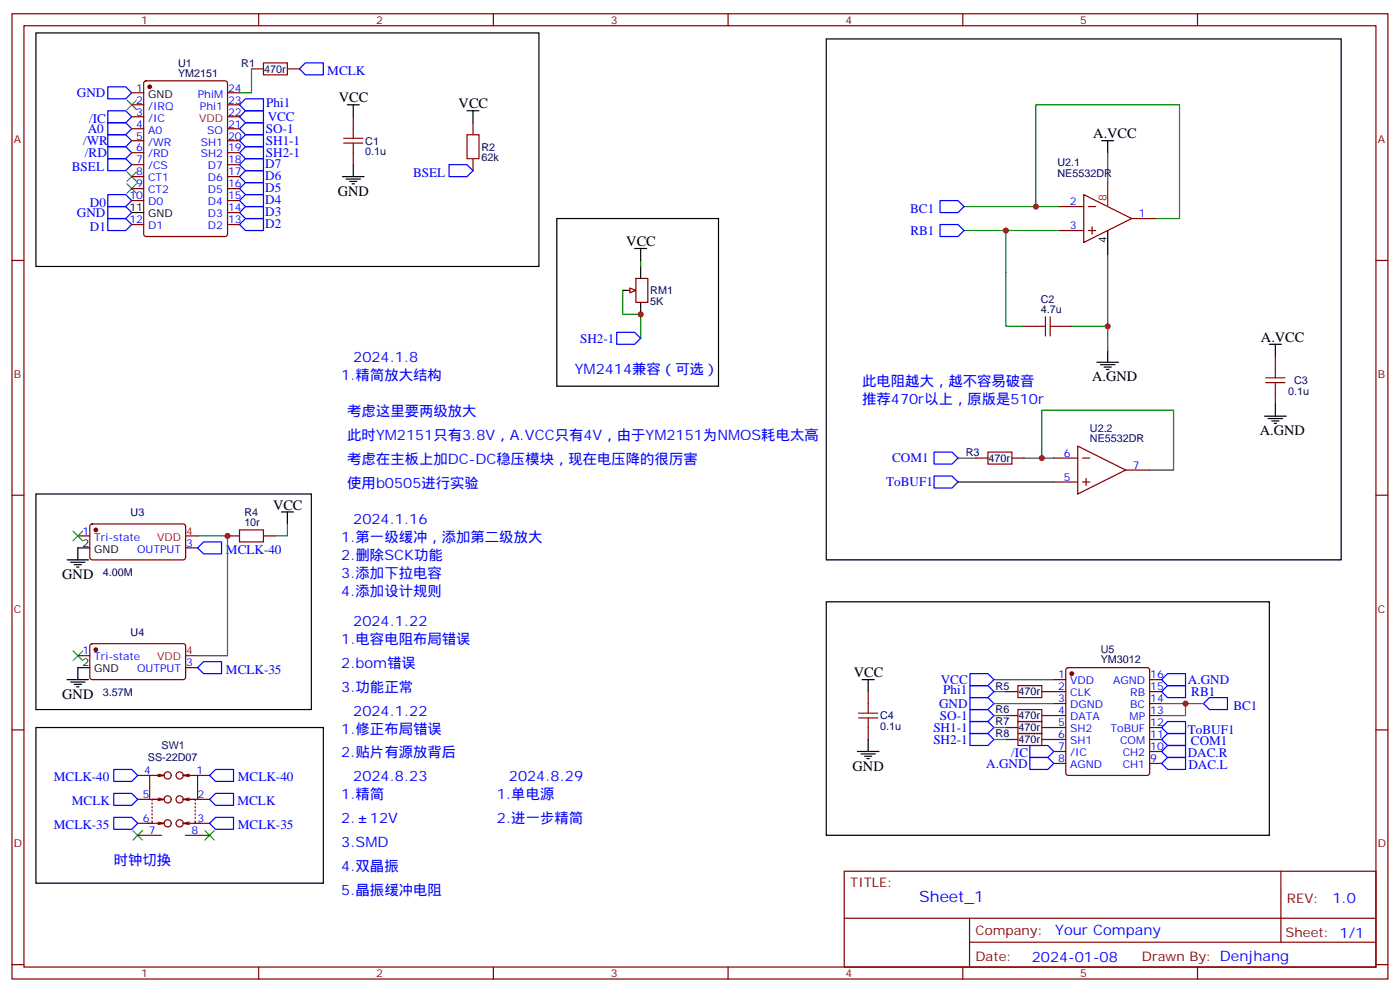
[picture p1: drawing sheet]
<svg xmlns="http://www.w3.org/2000/svg" width="412mm" height="292mm" viewBox="0 0 412 292" stroke-linecap="round" stroke-linejoin="round" font-family="sans-serif">
<g fill="none" stroke="#870000" stroke-width=".35">
<path d="M3.5 4.1h405.4v284.3h-405.4zM7.1 7.6h398.2v277.3h-398.2zM76.2 4.1v3.5M145.3 4.1v3.5M214.5 4.1v3.5M283.6 4.1v3.5M352.8 4.1v3.5M38.8 27.3h3.5M38.8 30.9h3.5M38.8 34.4h3.5M38.8 37.9h3.5M42.6 24l.4-.2h23.3l.7 .4v44.8l-.4 .6-23.6 .1-.6-.5-.1-44.7z"/>
<path d="M67 27.3h3.6M67 30.9h3.6M67 34.4h3.6M67 37.9h3.6M104.1 34.4v3.5M139.3 36.2v3.5M38.8 41.5h3.5M38.8 45h3.5M38.8 48.5h3.5M38.8 52h3.5M38.8 55.6h3.5M38.8 59.1h3.5"/>
<path d="M67 41.5h3.6M67 45h3.6M67 48.5h3.6M67 52h3.6M67 55.6h3.6M67 59.1h3.6M104.1 45v3.5M139.3 46.7v3.6M3.5 76.7h3.6M38.8 66.1h3.5M67 66.1h3.6M67 62.6h3.6"/>
<path d="M405.3 76.7h3.6M184.9 85.5h1.7M187.3 82h3.6v7.1h-3.6zM3.5 145.9h3.6M405.3 145.9h3.6M3.5 215h3.6M405.3 215h3.6M248.7 256.6h156.6v28.3h-156.6zM377.3 256.7v20.8M248.7 270.5h156.5M285.6 277.5h119.6M285.6 270.5v14.1"/>
<path d="M3.5 284.2h3.6M76.2 284.9v3.5M145.3 284.9v3.5M214.5 284.9v3.5M283.6 284.9v3.5M352.8 284.9v3.5M405.3 284.2h3.6"/>
</g>
<g fill="none" stroke="#00f" stroke-width=".35">
<path d="M31.7 25.6h5.3l1.8 1.7-1.8 1.8h-5.3zM31.7 32.6h5.3l1.8 1.8-1.8 1.8h-5.3zM31.7 36.2h5.3l1.8 1.7-1.8 1.8h-5.3zM31.7 39.7h5.3l1.8 1.8-1.8 1.7h-5.3zM70.6 34.4l1.7-1.8h5.3v3.6h-5.3zM70.6 30.9l1.7-1.8h5.3v3.5h-5.3zM70.6 37.9l1.7-1.7h5.3v3.5h-5.3zM31.7 43.2h5.3l1.8 1.8-1.8 1.7h-5.3zM31.7 57.3h5.3l1.8 1.8-1.8 1.8h-5.3zM31.7 46.7h5.3l1.8 1.8-1.8 1.8h-5.3zM70.6 48.5l1.7-1.8h5.3v3.6h-5.3zM70.6 52l1.7-1.7h5.3v3.5h-5.3z"/>
<path d="M70.6 55.6l1.7-1.8h5.3v3.5h-5.3zM70.6 59.1l1.7-1.8h5.3v3.6h-5.3zM70.6 41.5l1.7-1.8h5.3v3.5h-5.3zM70.6 45l1.7-1.8h5.3v3.5h-5.3zM31.7 60.9h5.3l1.8 1.7-1.8 1.8h-5.3zM31.7 64.4h5.3l1.8 1.7-1.8 1.8h-5.3zM70.6 62.6l1.7-1.7h5.3v3.5h-5.3zM70.6 66.1l1.7-1.7h5.3v3.5h-5.3z"/>
</g>
<path d="M37.4 29.5l2.8 2.8M40.2 29.5l-2.8 2.8M37.4 50.6l2.8 2.8M37.4 54.2l2.8 2.8M40.2 50.6l-2.8 2.8M40.2 54.2l-2.8 2.8" fill="none" stroke="#3c3" stroke-width=".35"/>
<g fill="none" stroke="#000" stroke-width=".35">
<path d="M102.3 30.9h3.5M104.1 30.9v3.5M137.6 32.6h3.5M139.3 32.6v3.6M100.9 52h6.3M102 52.7h4.2M103 53.4h2.1M103.7 54.2h.7M104.1 48.5v3.5M38.8 62.6h3.5M164 64.4h47.7v49.4h-47.7zM188.7 78.5v3.5"/>
<path d="M183.4 85.5h3.6M188.7 89.1v3.5"/>
</g>
<path d="M104.1 37.9v2.8M137.6 39.7h3.5v7h-3.5zM101.2 40.7h5.7M101.2 42.2h5.7M104.1 42.2v2.8" fill="none" stroke="#a10000" stroke-width=".35"/>
<circle cx="44.1" cy="25.6" r=".53" fill="#870000" stroke="#870000" stroke-width=".35"/>
<path d="M185.6 84.8l1.7 .7-1.7 .8z" fill="#f0f0f0" stroke="#870000" stroke-width=".35"/>
<g fill="none" stroke="#008700" stroke-width=".35">
<path d="M74.1 20.3v7h-3.5M326.3 45v8.8M188.7 76.7v1.8M284 67.9h28.2M284 60.9h21.2M296.3 67.9v28.2h5.3M312.2 60.9h-7v-30h42.3v33.5h-7.1M326.3 75v28.2M183.4 85.5v7.1h5.3v7.1M315.7 96.1h10.6M282.2 134.9h5.3M301.6 134.9h8.8"/>
<path d="M306.9 134.9v-14.1h38.8v17.7h-7M58.2 157.9h8.8v35.2h-8.8M84.7 154.3v3.6h-3.6M282.2 142h28.2M292.8 200.2h17.6M292.8 203.7h3.5M292.8 207.3h17.6M292.8 210.8h3.5M292.8 214.3h3.5M292.8 217.8h3.5M342.2 207.3h12.3M349.2 207.3v3.5h-7"/>
</g>
<g fill="none" stroke="#00f" stroke-width=".35">
<path d="M90 18.5h5.2v3.5h-5.2l-1.8-1.7zM132.3 48.5h5.3l1.7 1.8-1.7 1.7h-5.3zM276.9 59.1h5.3l1.8 1.8-1.8 1.7h-5.3zM276.9 66.1h5.3l1.8 1.8-1.8 1.8h-5.3zM181.7 97.9h5.3l1.7 1.8-1.7 1.7h-5.3zM275.2 133.2h5.3l1.7 1.7-1.7 1.8h-5.3zM60 159.6h5.3v3.6h-5.3l-1.8-1.8zM275.2 140.2h5.3l1.7 1.8-1.7 1.8h-5.3zM60 194.9h5.3v3.5h-5.3l-1.8-1.7zM285.8 198.4h5.2l1.8 1.8-1.8 1.8h-5.2zM344 198.4h5.2v3.6h-5.2l-1.8-1.8zM285.8 202h5.2l1.8 1.7-1.8 1.8h-5.2z"/>
<path d="M285.8 205.5h5.2l1.8 1.8-1.8 1.7h-5.2zM285.8 209h5.2l1.8 1.8-1.8 1.7h-5.2zM285.8 212.5h5.2l1.8 1.8-1.8 1.8h-5.2zM285.8 216.1h5.2l1.8 1.7-1.8 1.8h-5.2zM303.4 219.6h5.3l1.7 1.8-1.7 1.7h-5.3zM342.2 203.7l1.8-1.7h5.2v3.5h-5.2zM344 219.6h5.2v3.5h-5.2l-1.8-1.7zM344 212.5h5.2v3.6h-5.2l-1.8-1.8zM344 216.1h5.2v3.5h-5.2l-1.8-1.8zM354.5 207.3l1.8-1.8h5.3v3.5h-5.3zM33.5 226.7h5.3l1.8 1.7-1.8 1.8h-5.3zM33.5 233.7h5.3l1.8 1.8-1.8 1.7h-5.3z"/>
<path d="M61.7 235.5l1.8-1.8h5.3v3.5h-5.3zM63.5 226.7h5.3v3.5h-5.3l-1.8-1.8zM303.4 223.1h5.3l1.7 1.8-1.7 1.8h-5.3zM344 223.1h5.2v3.6h-5.2l-1.8-1.8zM33.5 240.8h5.3l1.8 1.7-1.8 1.8h-5.3zM63.5 240.8h5.3v3.5h-5.3l-1.8-1.8z"/>
</g>
<g fill="none" stroke="#000" stroke-width=".35">
<path d="M10.6 9.7h148.1v68.8h-148.1zM243.4 11.5h151.7v153.4h-151.7zM324.6 41.5h3.5M326.3 41.5v3.5M187 73.2h3.5M188.7 73.2v3.5M326.3 67.9v7.1M323.1 106.7h6.4M324.2 107.4h4.2M325.3 108.1h2.1M326 108.8h.7M326.3 103.2v3.5"/>
<path d="M373.9 101.4h3.6M375.7 101.4v3.6M375.7 119.1v3.5M372.5 122.6h6.4M373.6 123.3h4.2M374.6 124h2.2M375.4 124.7h.7M10.6 145.5h81.1v63.5h-81.1zM82.9 150.8h3.5M84.7 150.8v3.5M19.8 164.9h6.3M20.8 165.6h4.2"/>
<path d="M21.9 166.3h2.1M22.6 167h.7M26.5 161.4h-3.6v3.5M243.4 177.3h130.5v68.8h-130.5zM26.5 196.7h-3.6v3.5M10.6 214.3h84.6v45.9h-84.6zM19.8 200.2h6.3M20.8 200.9h4.2M21.9 201.6h2.1M22.6 202.3h.7M254 200.2h3.5M255.8 200.2v3.5"/>
<path d="M255.8 217.8v3.6M252.6 221.4h6.3M253.6 222.1h4.3M254.7 222.8h2.1M255.4 223.5h.7"/>
</g>
<path d="M326.3 53.8v7.1M54.7 157.9h3.5M54.7 193.1h3.5" fill="none" stroke="#f00" stroke-width=".35"/>
<g fill="none" stroke="#870000" stroke-width=".35">
<path d="M74.1 20.3h3.5M84.7 20.3h3.5M319.3 57.3l14.1 7.1-14.1 7zM312.2 60.9h7.1M312.2 67.9h7.1M320.7 60.9h2.1M320.7 67.9h2.1M321.7 66.9v2.1M333.4 64.4h7M301.6 96.1h3.6M312.2 96.1h3.5M375.7 105v3.5"/>
<path d="M375.7 115.5v3.6M287.5 134.9h3.5M298.1 134.9h3.5M310.4 134.9h7.1M317.5 131.4l14.1 7.1-14.1 7zM318.9 134.9h2.1M331.6 138.5h7.1M22.9 157.9h3.6M26.7 154.5l.5-.2 27 .1 .5 .6-.1 9.5-.6 .4h-27.1l-.4-.7v-9.2zM67 157.9h3.6M77.6 157.9h3.5M310.4 142h7.1"/>
<path d="M318.9 142h2.1M320 140.9v2.2M54.7 161.4h3.5M22.9 193.1h3.6M26.7 189.8l.5-.2 27 .1 .5 .6-.1 9.5-.6 .4-27.1-.1-.4-.6v-9.2zM54.7 196.7h3.5M314.2 196.9l.5-.2h23.3l.5 .2 .2 .5v30.3l-.3 .5-.4 .2h-23.3l-.5-.2-.2-.5v-30.3zM255.8 203.7v3.6M255.8 214.3v3.5M296.3 203.7h3.6M296.3 210.8h3.6M296.3 214.3h3.6"/>
<path d="M296.3 217.8h3.6M306.9 203.7h7.1M306.9 210.8h7.1M306.9 214.3h7.1M306.9 217.8h7.1M310.4 200.2h3.6M310.4 207.3h3.6M338.7 203.7h3.5M338.7 200.2h3.5M338.7 207.3h3.5M338.7 210.8h3.5M338.7 214.3h3.5"/>
<path d="M338.7 217.8h3.5M40.6 228.4h3.5M40.6 235.5h5.3M44.8 236.5v.4M44.8 237.6v.3M44.8 238.7v.3M44.8 239.7v.4M46.6 235.1l1.7 .4-1.7 .3M46.6 228.1l1.7 .3M47.6 235.5h-2.8v.3M48.3 228.4h-4.2v7.1M48.3 228.4l-1.7 .4"/>
<path d="M54 228.4h4.2v7.1M54 228.4l1.7 .4M54 235.5l1.7 .3M54.7 235.5h2.8v.3M55.7 228.1l-1.7 .3M55.7 235.1l-1.7 .4M56.4 235.5h5.3M57.5 236.5v.4M57.5 237.6v.3M57.5 238.7v.3M57.5 239.7v.4M58.2 228.4h3.5"/>
<path d="M310.4 221.4h3.6M310.4 224.9h3.6M338.7 221.4h3.5M338.7 224.9h3.5M40.6 242.5h4.4M40.6 246.1h7M44.8 241.8v.7h2.8M44.8 240.8v.3M46.6 242.2l1.7 .3-1.7 .4M54 242.5l1.7 .4M54.7 246.1h7M55.7 242.2l-1.7 .3"/>
<path d="M57.3 242.5h4.4M57.5 241.8v.7h-2.8M57.5 240.8v.3"/>
<circle cx="49.4" cy="228.4" r="1.06"/>
<circle cx="49.4" cy="235.5" r="1.06"/>
<circle cx="52.9" cy="235.5" r="1.06"/>
<circle cx="52.9" cy="228.4" r="1.06"/>
<circle cx="49.4" cy="242.5" r="1.06"/>
<circle cx="52.9" cy="242.5" r="1.06"/>
</g>
<g fill="#870000" stroke="#870000" stroke-width=".35">
<circle cx="28.2" cy="156.1" r=".53"/>
<circle cx="28.2" cy="191.4" r=".53"/>
<circle cx="315.7" cy="198.4" r=".53"/>
</g>
<path d="M21.5 156.5l2.8 2.8M24.3 156.5l-2.8 2.8M21.5 191.7l2.8 2.9M24.3 191.7l-2.8 2.9M39.2 244.7l2.8 2.8M42 244.7l-2.8 2.8M60.3 244.7l2.8 2.8M63.1 244.7l-2.8 2.8" fill="none" stroke="#3c3" stroke-width=".35"/>
<g fill="none" stroke="#a10000" stroke-width=".35">
<path d="M77.6 18.5h7.1v3.5h-7.1zM305.2 96.1h2.8M308 93.3v5.7M309.4 93.3v5.7M309.4 96.1h2.8M372.9 112.7h5.6M372.9 111.3h5.6M375.7 108.5v2.8M375.7 112.7v2.8M291 133.2h7.1v3.5h-7.1zM70.6 156.1h7v3.5h-7zM252.9 211.5h5.7"/>
<path d="M252.9 210.1h5.7M255.8 207.3v2.8M255.8 211.5v2.8M299.9 202h7v3.5h-7zM299.9 209h7v3.5h-7zM299.9 212.5h7v3.6h-7zM299.9 216.1h7v3.5h-7z"/>
</g>
<g fill="#c00">
<circle cx="188.7" cy="92.6" r=".88"/>
<circle cx="67" cy="157.9" r=".88"/>
<circle cx="306.9" cy="134.9" r=".88"/>
<circle cx="305.2" cy="60.9" r=".88"/>
<circle cx="296.3" cy="67.9" r=".88"/>
<circle cx="349.3" cy="207.3" r=".88"/>
<circle cx="326.3" cy="96.1" r=".88"/>
</g>
<text font-size="4.6" fill="#00f" x="270.8" y="265.7">Sheet_1</text>
<g font-size="4.2">
<text x="99.8" y="30.2">VCC</text>
<text x="135.1" y="31.9">VCC</text>
<text x="322.1" y="40.7">A.VCC</text>
<text x="99.5" y="57.7">GND</text>
<text x="184.5" y="72.5">VCC</text>
<text x="371.5" y="100.7">A.VCC</text>
<text x="321.7" y="112.4">A.GND</text>
<text x="371.1" y="128.2">A.GND</text>
<text x="80.4" y="150.1">VCC</text>
<text x="18.3" y="170.6">GND</text>
<text x="251.5" y="199.5">VCC</text>
<text x="18.3" y="205.8">GND</text>
<text x="251.2" y="227">GND</text>
</g>
<g font-size="4.2" fill="#00f">
<text x="104.1" y="106.7">2024.1.8</text>
<text x="100.5" y="112">1.精简放大结构</text>
<text x="169.3" y="110.2">YM2414兼容（可选）</text>
<text x="254" y="113.8">此电阻越大，越不容易破音</text>
<text x="254" y="119.1">推荐470r以上，原版是510r</text>
<text x="102.3" y="122.6">考虑这里要两级放大</text>
<text x="102.3" y="129.6">此时YM2151只有3.8V，A.VCC只有4V，由于YM2151为NMOS耗电太高</text>
<text x="102.3" y="136.7">考虑在主板上加DC-DC稳压模块，现在电压降的很厉害</text>
<text x="102.3" y="143.8">使用b0505进行实验</text>
<text x="104.1" y="154.3">2024.1.16</text>
<text x="100.5" y="159.6">1.第一级缓冲，添加第二级放大</text>
<text x="100.5" y="164.9">2.删除SCK功能</text>
<text x="100.5" y="170.2">3.添加下拉电容</text>
<text x="100.5" y="175.5">4.添加设计规则</text>
<text x="104.1" y="184.3">2024.1.22</text>
<text x="100.5" y="189.6">1.电容电阻布局错误</text>
<text x="100.5" y="196.7">2.bom错误</text>
<text x="100.5" y="203.7">3.功能正常</text>
<text x="104.1" y="210.8">2024.1.22</text>
<text x="100.5" y="216.1">1.修正布局错误</text>
<text x="100.5" y="223.1">2.贴片有源放背后</text>
<text x="104.1" y="230.2">2024.8.23</text>
<text x="149.9" y="230.2">2024.8.29</text>
<text x="100.5" y="235.5">1.精简</text>
<text x="146.4" y="235.5">1.单电源</text>
<text x="100.5" y="242.5">2.</text>
<text x="109" y="242.5">12V</text>
<text x="146.4" y="242.5">2.进一步精简</text>
<text x="100.5" y="249.6">3.SMD</text>
<text x="33.5" y="254.9">时钟切换</text>
<text x="100.5" y="256.6">4.双晶振</text>
<text x="100.5" y="263.7">5.晶振缓冲电阻</text>
<text x="392.5" y="265.9">1.0</text>
<text x="310.9" y="275.5">Your Company</text>
<text x="304" y="283.3">2024-01-08</text>
</g>
<g font-size="3.9" fill="#00f">
<text x="96.4" y="22">MCLK</text>
<text x="22.7" y="28.6">GND</text>
<text x="78.4" y="31.6">Phi1</text>
<text x="78.9" y="35.6">VCC</text>
<text x="25.8" y="39.2">A0</text>
<text x="26.3" y="36.2">/IC</text>
<text x="78.3" y="39.2">SO-1</text>
<text x="24.5" y="42.7">/WR</text>
<text x="25" y="46.2">/RD</text>
<text x="78.3" y="42.8">SH1-1</text>
<text x="78.3" y="46.3">SH2-1</text>
<text x="21.2" y="50.3">BSEL</text>
<text x="78.1" y="49.6">D7</text>
<text x="78.1" y="53.1">D6</text>
<text x="121.7" y="52">BSEL</text>
<text x="78.1" y="56.6">D5</text>
<text x="22.7" y="63.9">GND</text>
<text x="26.5" y="60.9">D0</text>
<text x="78.1" y="60.1">D4</text>
<text x="78.1" y="63.7">D3</text>
<text x="268.1" y="62.6">BC1</text>
<text x="26.5" y="67.9">D1</text>
<text x="78.1" y="67.2">D2</text>
<text x="268.2" y="69.2">RB1</text>
<text x="170.9" y="100.9">SH2-1</text>
<text x="262.8" y="136">COM1</text>
<text x="261.1" y="143.1">ToBUF1</text>
<text x="66.6" y="163.2">MCLK-40</text>
<text x="66.6" y="198.4">MCLK-35</text>
<text x="277.1" y="201.5">VCC</text>
<text x="350" y="201.5">A.GND</text>
<text x="276.7" y="208.5">GND</text>
<text x="277.9" y="204.5">Phi1</text>
<text x="350.9" y="205">RB1</text>
<text x="363.4" y="209">BC1</text>
<text x="275" y="215.6">SH1-1</text>
<text x="276.9" y="212.1">SO-1</text>
<text x="275" y="219.1">SH2-1</text>
<text x="349.9" y="216.1">ToBUF1</text>
<text x="350.8" y="219.6">COM1</text>
<text x="290.5" y="226.2">A.GND</text>
<text x="297.9" y="223.1">/IC</text>
<text x="349.9" y="223.1">DAC.R</text>
<text x="350.1" y="226.7">DAC.L</text>
<text x="15.9" y="230.2">MCLK-40</text>
<text x="70.1" y="230.2">MCLK-40</text>
<text x="21.2" y="237.2">MCLK</text>
<text x="70" y="237.2">MCLK</text>
<text x="15.9" y="244.3">MCLK-35</text>
<text x="70.1" y="244.3">MCLK-35</text>
</g>
<g font-size="3.9" fill="#800">
<text x="250.5" y="261.2">TITLE:</text>
<text x="379.1" y="265.9">REV:</text>
<text x="287.4" y="275.4">Company:</text>
<text x="378.7" y="276">Sheet: 1/1</text>
<text x="287.4" y="283.1">Date:</text>
<text x="336.4" y="283.2">Drawn By: Denjhang</text>
</g>
<g font-size="3.2" fill="#800">
<text x="41.6" y="7.1">1</text>
<text x="110.8" y="7.1">2</text>
<text x="179.9" y="7.1">3</text>
<text x="249.1" y="7.1">4</text>
<text x="318.2" y="7.1">5</text>
<text x="4.1" y="42.2">A</text>
<text x="405.9" y="42.2">A</text>
<text x="4.1" y="111.3">B</text>
<text x="405.9" y="111.3">B</text>
<text x="4.1" y="180.4">C</text>
<text x="405.9" y="180.4">C</text>
<text x="4.1" y="249.6">D</text>
<text x="405.9" y="249.6">D</text>
<text x="41.6" y="287.9">1</text>
<text x="110.8" y="287.9">2</text>
<text x="179.9" y="287.9">3</text>
<text x="249.1" y="287.9">4</text>
<text x="318.2" y="287.9">5</text>
</g>
<g font-size="3.2" fill="#000080">
<text x="52.4" y="22.8">YM2151</text>
<text x="52.4" y="19.8">U1</text>
<text x="71.1" y="19.7">R1</text>
<text x="77.8" y="21.4">470r</text>
<text x="107.6" y="45.8">0.1u</text>
<text x="107.6" y="42.6">C1</text>
<text x="141.8" y="47.5">62k</text>
<text x="141.8" y="44.4">R2</text>
<text x="311.5" y="52">NE5532DR</text>
<text x="311.5" y="49">U2.1</text>
<text x="191.6" y="89.8">5K</text>
<text x="191.6" y="86.7">RM1</text>
<text x="306.6" y="89.1">C2</text>
<text x="306.6" y="92.3">4.7u</text>
<text x="381.2" y="113.1">C3</text>
<text x="379.5" y="116.3">0.1u</text>
<text x="321.1" y="130.3">NE5532DR</text>
<text x="321.1" y="127.2">U2.2</text>
<text x="284.5" y="134.3">R3</text>
<text x="291.2" y="136.1">470r</text>
<text x="38.5" y="152">U3</text>
<text x="72" y="155">10r</text>
<text x="72" y="151.9">R4</text>
<text x="30.3" y="169.6">4.00M</text>
<text x="38.5" y="187.2">U4</text>
<text x="324.3" y="195.4">YM3012</text>
<text x="324.3" y="192.4">U5</text>
<text x="293.3" y="203.1">R5</text>
<text x="30.3" y="204.9">3.57M</text>
<text x="300" y="204.8">470r</text>
<text x="259.3" y="215.1">0.1u</text>
<text x="259.3" y="211.9">C4</text>
<text x="293.3" y="210.1">R6</text>
<text x="293.3" y="213.7">R7</text>
<text x="300" y="211.9">470r</text>
<text x="300" y="215.4">470r</text>
<text x="47.6" y="220.8">SW1</text>
<text x="293.3" y="217.2">R8</text>
<text x="300" y="219">470r</text>
<text x="43.6" y="224.3">SS-22D07</text>
</g>
<g font-size="3.2" fill="#00f">
<text x="40.1" y="27">1</text>
<text x="58.3" y="28.8">PhiM</text>
<text x="67.2" y="27">24</text>
<text x="40.1" y="30.5">2</text>
<text x="40.1" y="34">3</text>
<text x="43.6" y="32.3">/IRQ</text>
<text x="43.6" y="35.8">/IC</text>
<text x="58.9" y="32.3">Phi1</text>
<text x="67.2" y="34">22</text>
<text x="67.2" y="30.5">23</text>
<text x="40.1" y="37.6">4</text>
<text x="40.1" y="41.1">5</text>
<text x="43.6" y="39.3">A0</text>
<text x="61.1" y="39.3">SO</text>
<text x="67.2" y="41.1">20</text>
<text x="67.2" y="37.6">21</text>
<text x="40.1" y="44.6">6</text>
<text x="43.6" y="42.9">/WR</text>
<text x="43.6" y="46.4">/RD</text>
<text x="59.2" y="46.4">SH2</text>
<text x="59.2" y="42.9">SH1</text>
<text x="67.2" y="44.6">19</text>
<text x="40.1" y="48.2">7</text>
<text x="40.1" y="51.7">8</text>
<text x="43.6" y="49.9">/CS</text>
<text x="43.6" y="53.4">CT1</text>
<text x="61.3" y="53.4">D6</text>
<text x="61.3" y="49.9">D7</text>
<text x="67.2" y="51.7">17</text>
<text x="67.2" y="48.2">18</text>
<text x="38.1" y="58.7">10</text>
<text x="40.1" y="55.2">9</text>
<text x="43.6" y="57">CT2</text>
<text x="61.3" y="57">D5</text>
<text x="67.2" y="58.7">15</text>
<text x="67.2" y="55.2">16</text>
<text x="38.1" y="65.8">12</text>
<text x="43.6" y="60.5">D0</text>
<text x="61.3" y="64">D3</text>
<text x="61.3" y="60.5">D4</text>
<text x="67.2" y="65.8">13</text>
<text x="67.2" y="62.3">14</text>
<text x="315.1" y="60.5">2</text>
<text x="335.5" y="64">1</text>
<text x="43.6" y="67.6">D1</text>
<text x="61.3" y="67.6">D2</text>
<text x="315.1" y="67.6">3</text>
<text x="313.4" y="134.6">6</text>
<text x="313.4" y="141.6">5</text>
<text x="333.7" y="138.1">7</text>
<text x="24.3" y="157.5">1</text>
<text x="27.8" y="159.3">Tri-state</text>
<text x="54.9" y="161">3</text>
<text x="40.4" y="162.8">OUTPUT</text>
<text x="24.3" y="192.8">1</text>
<text x="27.8" y="194.6">Tri-state</text>
<text x="54.9" y="196.3">3</text>
<text x="40.4" y="198.1">OUTPUT</text>
<text x="311.8" y="199.8">1</text>
<text x="311.8" y="203.4">2</text>
<text x="315.3" y="201.6">VDD</text>
<text x="327.9" y="201.6">AGND</text>
<text x="338.8" y="203.4">15</text>
<text x="338.8" y="199.8">16</text>
<text x="311.8" y="206.9">3</text>
<text x="315.3" y="205.1">CLK</text>
<text x="315.3" y="208.7">DGND</text>
<text x="333" y="208.7">BC</text>
<text x="333" y="205.1">RB</text>
<text x="338.8" y="206.9">14</text>
<text x="311.8" y="210.4">4</text>
<text x="311.8" y="214">5</text>
<text x="315.3" y="212.2">DATA</text>
<text x="315.3" y="215.7">SH2</text>
<text x="327.2" y="215.7">ToBUF</text>
<text x="332.8" y="212.2">MP</text>
<text x="338.8" y="214">12</text>
<text x="338.8" y="210.4">13</text>
<text x="311.8" y="217.5">6</text>
<text x="311.8" y="221">7</text>
<text x="315.3" y="219.3">SH1</text>
<text x="330" y="219.3">COM</text>
<text x="338.8" y="221">10</text>
<text x="338.8" y="217.5">11</text>
<text x="311.8" y="224.5">8</text>
<text x="315.3" y="222.8">/IC</text>
<text x="315.3" y="226.3">AGND</text>
<text x="330.7" y="226.3">CH1</text>
<text x="330.7" y="222.8">CH2</text>
<text x="338.8" y="224.5">9</text>
<text x="42.4" y="228.1">4</text>
<text x="57.9" y="228.1">1</text>
<text x="42.1" y="235.1">5</text>
<text x="58.2" y="235.1">2</text>
<text x="42.1" y="242.2">6</text>
<text x="43.8" y="245.7">7</text>
<text x="56.4" y="245.7">8</text>
<text x="58.2" y="242.2">3</text>
</g>
<g font-size="3.2">
<text x="43.6" y="28.8">GND</text>
<text x="38.1" y="62.3">11</text>
<text x="43.6" y="64">GND</text>
<text x="326" y="71.7" transform="rotate(-90 326 71.7)">4</text>
<text x="24.3" y="161">2</text>
<text x="27.8" y="162.8">GND</text>
<text x="24.3" y="196.3">2</text>
<text x="27.8" y="198.1">GND</text>
</g>
<g font-size="3.2" fill="#f00">
<text x="58.7" y="35.8">VDD</text>
<text x="326" y="59.1" transform="rotate(-90 326 59.1)">8</text>
<text x="46.3" y="159.3">VDD</text>
<text x="54.9" y="157.5">4</text>
<text x="46.3" y="194.6">VDD</text>
<text x="54.9" y="192.8">4</text>
</g>
</svg>
